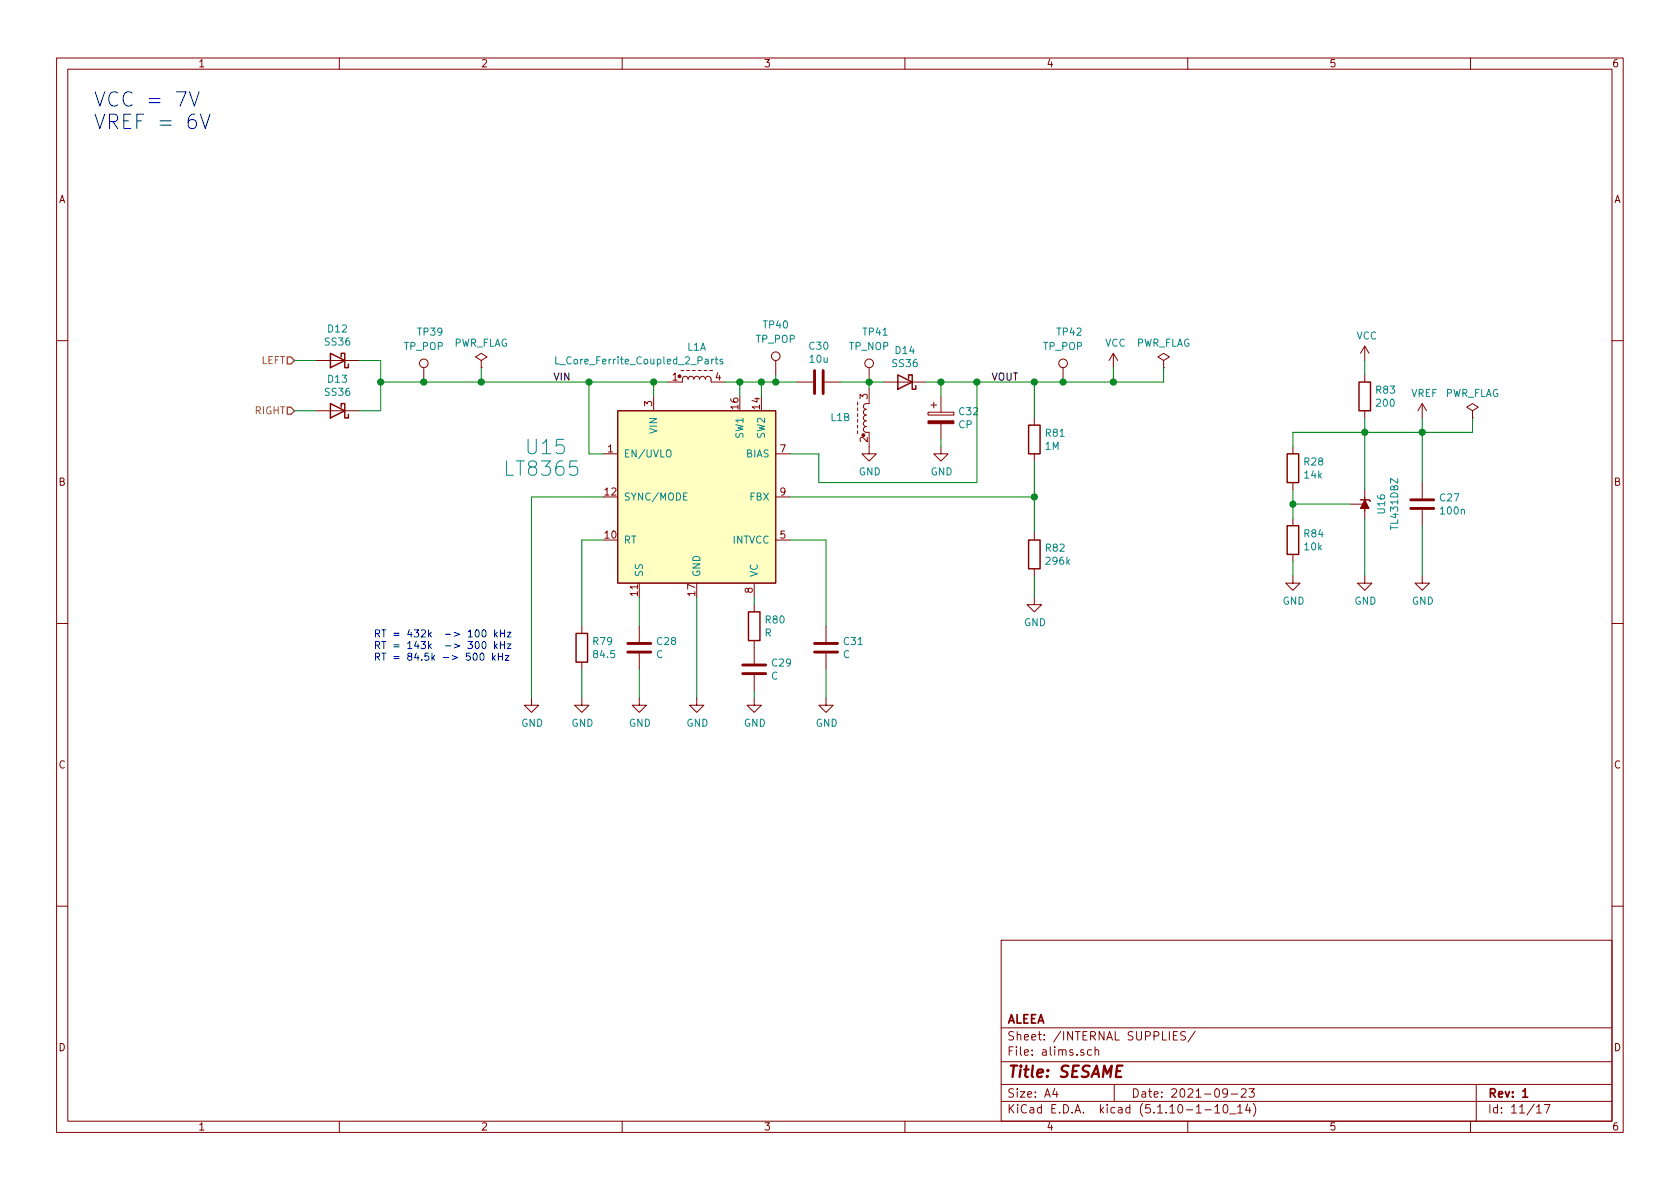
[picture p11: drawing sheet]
<svg xmlns="http://www.w3.org/2000/svg" width="297mm" height="210mm" viewBox="0 0 297 210" stroke-linecap="round" stroke-linejoin="round" font-family="sans-serif">
<g fill="none" stroke="#840000" stroke-width=".18">
<path d="M10 10.3h277v189.9h-277zM12 12.2h273v186.1h-273zM60 10.3v1.9M110 10.3v1.9M160 10.3v1.9M210 10.3v1.9M260 10.3v1.9M10 60.2h2M55.9 72.6h7.6M55.9 63.7h7.6M74.9 65v2.6M85.1 63.7l1-.6-1-.6-1 .6 1 .6v1.3"/>
<path d="M85.1 65h.1M109.2 72.6h28v30.5h-28zM115.6 70.1v2.5M118.1 67.6h2.5l.1-.7 .4-.4 .4 .2 .2 .4 .1-.4 .3-.2 .4 .2 .2 .4 .1-.4 .3-.2 .4 .2 .2 .4 .1-.4 .3-.2 .4 .2 .2 .4 .2-.5 .4-.1 .4 .4v.7h2.6M120.4 65.5h.5M121.4 65.5h.5M122.4 65.5h.5M123.4 65.5h.6M124.5 65.5h.5M125.5 65.5h.5M137.2 63.7v2.6M141 67.6h2.8"/>
<path d="M145.8 67.6h2.8M151.6 71.1v.5M151.6 72.1v.5M151.6 73.1v.6M151.6 74.2v.5M151.6 75.2v.5M151.6 76.2v.5M153.7 68.8v2.6h-.7l-.3 .4 .1 .4 .4 .2-.3 .1-.2 .3 .1 .4 .4 .2-.3 .1-.2 .3 .1 .4 .4 .2-.5 .3 .1 .5 .4 .2-.4 .2-.1 .4 .3 .4h.7v3.9h1.2l-1.2 1.2-1.3-1.2h1.3M153.7 65v2.6M156.2 67.6h7.6M164.1 72.9h4.6v.5h-4.6zM164.6 71.6h1"/>
<path d="M165.1 71.1v1M166.4 79v1.3h1.2l-1.2 1.2-1.3-1.2h1.3M166.4 70.1v2.8M166.4 74.9v2.8M182.9 73.9v1.3M188 65v2.6M196.8 62.5l-.7 1.2M196.8 62.5v2.5M196.8 62.5l.8 1.2M205.7 63.7l1.1-.6-1.1-.6-1 .6 1 .6v1.3M205.7 65h.1M228.6 79v1.3"/>
<path d="M241.3 61.2v2.5M241.3 66.3v1.3M241.3 72.6v1.3M241.3 61.2l-.8 1.3M241.3 61.2l.8 1.3M251.5 71.4v2.5M251.5 71.4l-.8 1.2M251.5 71.4l.7 1.2M260.3 72.6l1.1-.6-1.1-.6-1 .6 1 .6v1.3M260.3 73.9h.1M285 60.2h2M106.7 80.3h2.5"/>
<path d="M137.2 80.3h2.5M137.2 95.5h2.5M137.2 87.9h2.5M182.9 80.3v1.2M182.9 94.2v1.3M228.6 85.3v1.3M228.6 91.7v1.3M228.6 98v1.3M238.8 89.1h2.5M241.3 87.9v2.5M241.3 86.6v5.1M251.5 85.3v2.8"/>
<path d="M251.5 90.2v2.8M10 110.3h2M102.9 110.7v1.3M102.9 117.1v1.3M113 110.7v2.8M113 115.6v2.8M133.3 103.1v2.6M133.3 106.9v1.3M133.3 113.3v4M133.3 119.4v2.8M146 110.7v2.8M146 115.6v2.8"/>
<path d="M182.9 105.7v1.2h1.2l-1.2 1.3-1.3-1.3h1.3M182.9 100.6v1.2M228.6 101.8v1.3h1.3l-1.3 1.3-1.3-1.3h1.3M241.3 101.8v1.3h1.3l-1.3 1.3-1.3-1.3h1.3M251.5 101.8v1.3h1.2l-1.2 1.3-1.3-1.3h1.3M285 110.3h2M94 123.4v1.3h1.2l-1.2 1.3-1.3-1.3h1.3M102.9 123.4v1.3h1.2l-1.2 1.3-1.3-1.3h1.3M113 123.4v1.3h1.3l-1.3 1.3-1.2-1.3h1.2M123.2 123.4v1.3h1.3l-1.3 1.3-1.3-1.3h1.3M133.3 123.4v1.3h1.3l-1.3 1.3-1.2-1.3h1.2M146 123.4v1.3h1.3l-1.3 1.3-1.2-1.3h1.2"/>
<path d="M10 160.2h2M177 166.3h108v32h-108zM285 160.2h2M60 198.3v1.9M110 198.3v1.9M160 198.3v1.9M177 194.8h108M177 191.8h108M177 187.8h108M177 181.8h108M186.5 192.5l-.4 1h1M186.8 193v1"/>
<path d="M193 185.7l-.4-.1-.3 .3v.6l.3 .1 .4-.1M193.6 185.7l.2-.1 .4 .1 .1 .9M193.6 185.1v1.5M197 191.8v3M207.5 183.1h.5M208.2 182.4h-.7v1.5h.7M209.6 182.5l-.6-.1-.2 .3v.3l.7 .4v.4l-.2 .1-.5-.1M210 198.3v1.9M211.3 182.3l-1.3 2M213 196.3h1.2M214.8 195.8l.4-.5v1.5M214.8 196.8h.9"/>
<path d="M216.4 195.5l.3-.2a.94 .94 0 0 1 0 1.5l-.4-.3v-.6zM217 193.2l-.1 .2a.48 .48 0 0 1-.6-.1v-.6a.48 .48 0 0 1 .6-.1l.1 .1a1.19 1.19 0 0 1-.2 1.2l-.5 .1M217.4 197h1.1M217.7 193.5h1.1M218.8 195.8l.5-.5v1.5M218.8 196.8h.9M219.5 192.7l.2-.2h.3l.3 .2v.3v.2l-.9 .8h.9M220.6 195.2l-.4 1.1h1M220.8 192.5h1l-.5 .6 .4 .1v.7l-.2 .1-.7-.1M221 195.8v1M221.6 195.1a1.71 1.71 0 0 1 0 2.3M260 198.3v1.9"/>
<path d="M261 191.8v6.5M271.7 195.8l.4-.5v1.5M271.7 196.8h.8M273 195.3h1l-.6 1.5"/>
<circle cx="74.9" cy="64.3" r=".76"/>
<circle cx="137.2" cy="63" r=".76"/>
<circle cx="153.7" cy="64.3" r=".76"/>
<circle cx="188" cy="64.3" r=".76"/>
</g>
<path d="M269.2 193l.5-.5v1.5M269.2 194h.9" fill="none" stroke="#840000" stroke-width=".3"/>
<path d="M144 65.5v4.1M145.5 65.5v4.1M249.4 89.9h4.1M249.4 88.4h4.1M111 115.3h4.1M111 113.8h4.1M131.3 119.1h4.1M131.3 117.6h4.1M144 115.3h4.1M144 113.8h4.1" fill="none" stroke="#840000" stroke-width=".51"/>
<g fill="none" stroke="#840000" stroke-width=".25">
<path d="M58.4 71.4l2.6 1.2-2.6 1.3zM58.4 62.5l2.6 1.2-2.6 1.3zM60.3 72v-.6h.7v2.5h.6v-.6M60.3 63.1v-.6h.7v2.5h.6v-.6M158.7 66.3l2.6 1.3-2.6 1.2zM160.7 66.9v-.6h.6v2.5h.6v-.6M181.9 75.2h2v5.1h-2zM240.3 67.6h2v5h-2zM181.9 95.5h2v5.1h-2zM227.6 80.3h2v5h-2zM227.6 93h2v5h-2zM240.5 88.4h1.6l.2 .2"/>
<path d="M101.9 112h2v5.1h-2zM132.3 108.2h2.1v5.1h-2.1z"/>
</g>
<g fill="#840000" stroke="#840000" stroke-width=".18">
<path d="M241.3 88.4l.8 1.5h-1.6z"/>
<path d="M164.1 74.4h4.6v.5h-4.6z"/>
<circle cx="120.1" cy="66.5" r=".25"/>
</g>
<path d="M109.2 72.6h28v30.5h-28z" fill="#ffffc2" stroke="#ffffc2" stroke-width=".18"/>
<path d="M98.3 63.1v1.3h.6M117.9 79.7a.45 .45 0 0 1 .7 0 .88 .88 0 0 1-.3 1.1h-.3a1.07 1.07 0 0 1-.1-1.1zM126.2 63.5l-.4 .2M126.4 63.5h.5M126.6 63.1v1.1l.3 .2M127.8 63.6l-.3-.1-.2 .2 .1 .2 .4 .1v.3h-.5M121.5 87.2h-.6v1.2h.6" fill="none" stroke="#008484" stroke-width=".18"/>
<g fill="none" stroke="#008400" stroke-width=".18">
<path d="M52.1 72.6h3.8M52.1 63.7h3.8M63.5 63.7h3.8v8.9h-3.8M67.3 67.6h50.8M85.1 65v2.6M104.1 67.6v12.7h2.6M115.6 67.6v2.5M128.3 67.6h12.7M130.8 67.6v2.5M134.6 67.6v2.5M137.2 66.3v1.3M148.6 67.6h7.6"/>
<path d="M153.7 67.6v1.2M166.4 67.6v2.5M166.4 77.7v1.3M172.7 67.6v17.7h-27.9v-5h-5.1M182.9 67.6v6.3M196.8 65v2.6M205.7 65v2.6h-41.9M241.3 63.7v2.6M241.3 73.9v12.7M251.5 73.9v11.4M260.3 73.9v2.5h-31.7v2.6M106.7 87.9h-12.7v35.5"/>
<path d="M106.7 95.5h-3.8v15.2M139.7 87.9h43.2M139.7 95.5h6.3v15.2M182.9 81.5v12.7M228.6 86.6v5.1M228.6 99.3v2.5M228.6 89.1h10.2M241.3 91.7v10.1M251.5 93v8.8M102.9 118.4v5M113 105.7v5M113 118.4v5"/>
<path d="M123.2 105.7v17.7M133.3 105.7v1.2M146 118.4v5M182.9 101.8v3.9M133.3 122.2v1.2"/>
</g>
<path d="M50.8 72h.6l.7 .6-.7 .7h-.6zM50.8 63.1h.6l.7 .6-.7 .7h-.6z" fill="none" stroke="#848400" stroke-width=".25"/>
<g fill="none" stroke="#0000c2" stroke-width=".18">
<path d="M33.5 16.2l.9 2.6 .8-2.6M35.4 20.2l.9 2.5 .8-2.5M84.1 111.5l.2-.1a.67 .67 0 0 1 .5 .6 .67 .67 0 0 1-.5 .6l-.3-.4zM84.1 113.6l.2-.2a.67 .67 0 0 1 .5 .7 .67 .67 0 0 1-.5 .6l-.3-.5zM85 115.6l.2-.1a.69 .69 0 0 1 .4 .6 .69 .69 0 0 1-.4 .7l-.2-.2-.1-.3zM85.3 111.5l.2-.1a.69 .69 0 0 1 .4 .6 .69 .69 0 0 1-.4 .6l-.2-.2-.1-.2zM85.3 113.6l.2-.2a.69 .69 0 0 1 .4 .7 .69 .69 0 0 1-.4 .6l-.2-.2-.1-.3zM87.1 115.5v1.3M87.2 116.3l.4 .5M87.5 111.4v1.2M87.5 113.4v1.3M87.6 112.2l.3 .4"/>
<path d="M87.6 114.2l.3 .5M87.6 115.9l-.5 .5M87.9 111.8l-.4 .5M87.9 113.9l-.4 .4M88.1 115.5v1.3M88.1 116.1h.7M88.5 111.4v1.2M88.5 113.4v1.3M88.5 112h.7M88.5 114h.7M88.8 115.5v1.3M89.2 111.4v1.2"/>
<path d="M89.2 113.4v1.3M89.3 115.9h.7l-.7 .9h.7M89.7 111.8h.6l-.6 .8h.6M89.7 113.9h.6l-.6 .8h.6"/>
</g>
<g fill="#008400" stroke="#008400" stroke-width=".25">
<circle cx="137.2" cy="67.6" r=".51"/>
<circle cx="85.1" cy="67.6" r=".51"/>
<circle cx="196.9" cy="67.6" r=".51"/>
<circle cx="188" cy="67.6" r=".51"/>
<circle cx="115.6" cy="67.6" r=".51"/>
<circle cx="228.6" cy="89.1" r=".51"/>
<circle cx="74.9" cy="67.6" r=".51"/>
<circle cx="182.9" cy="67.6" r=".51"/>
<circle cx="130.8" cy="67.6" r=".51"/>
<circle cx="241.3" cy="76.4" r=".51"/>
<circle cx="67.3" cy="67.6" r=".51"/>
<circle cx="104.1" cy="67.6" r=".51"/>
<circle cx="134.6" cy="67.6" r=".51"/>
<circle cx="166.4" cy="67.6" r=".51"/>
<circle cx="153.7" cy="67.6" r=".51"/>
<circle cx="251.5" cy="76.4" r=".51"/>
<circle cx="182.9" cy="87.9" r=".51"/>
<circle cx="172.7" cy="67.6" r=".51"/>
</g>
<g font-size="3.5" fill="#0000c2">
<text x="16.5" y="18.9">VCC = 7V</text>
<text x="16.5" y="22.9">VREF = 6V</text>
</g>
<g font-size="3.5" fill="#008484">
<text x="93.3" y="80.4">U15</text>
<text x="89.7" y="84.2">LT8365</text>
</g>
<text font-size="2.8" fill="#840000" x="178" y="190.5">Title: SESAME</text>
<g font-size="2.1" fill="#840000">
<text x="178" y="184">Sheet: /INTERNAL SUPPLIES/</text>
<text x="178" y="181">ALEEA</text>
<text x="178" y="186.7">File: alims.sch</text>
<text x="178" y="196.9">KiCad E.D.A. kicad (5.1.10-1-10_14)</text>
<text x="178" y="194.1">Size: A4</text>
<text x="200" y="194.1">Date: 2021-09-23</text>
<text x="263" y="194.1">Rev: 1</text>
<text x="263" y="196.9">Id: 11/17</text>
</g>
<g font-size="1.8" fill="#840000">
<text x="35" y="11.9">1</text>
<text x="85" y="11.9">2</text>
<text x="135" y="11.9">3</text>
<text x="185" y="11.9">4</text>
<text x="235" y="11.9">5</text>
<text x="285" y="11.9">6</text>
<text x="10.4" y="35.9">A</text>
<text x="285.4" y="35.9">A</text>
<text x="115.3" y="71.9" transform="rotate(-90 115.3 71.9)">3</text>
<text x="118.9" y="67.3">1</text>
<text x="126.5" y="67.3">4</text>
<text x="153.4" y="70.6" transform="rotate(-90 153.4 70.6)">3</text>
<text x="130.6" y="72.3" transform="rotate(-90 130.6 72.3)">16</text>
<text x="134.4" y="72.3" transform="rotate(-90 134.4 72.3)">14</text>
<text x="107.5" y="80">1</text>
<text x="137.9" y="80">7</text>
<text x="153.4" y="78.2" transform="rotate(-90 153.4 78.2)">2</text>
<text x="10.4" y="85.9">B</text>
<text x="107" y="87.6">12</text>
<text x="137.9" y="87.6">9</text>
<text x="285.4" y="85.9">B</text>
<text x="107" y="95.2">10</text>
<text x="137.9" y="95.2">5</text>
<text x="112.8" y="105.4" transform="rotate(-90 112.8 105.4)">11</text>
<text x="122.9" y="105.4" transform="rotate(-90 122.9 105.4)">17</text>
<text x="133.1" y="104.9" transform="rotate(-90 133.1 104.9)">8</text>
<text x="10.4" y="135.9">C</text>
<text x="285.4" y="135.9">C</text>
<text x="10.4" y="185.9">D</text>
<text x="285.4" y="185.9">D</text>
<text x="35" y="199.9">1</text>
<text x="85" y="199.9">2</text>
<text x="135" y="199.9">3</text>
<text x="185" y="199.9">4</text>
<text x="235" y="199.9">5</text>
<text x="285" y="199.9">6</text>
</g>
<g font-size="1.8" fill="#008484">
<text x="58" y="58.8">D12</text>
<text x="73.9" y="59.4">TP39</text>
<text x="135.1" y="58.1">TP40</text>
<text x="152.7" y="59.4">TP41</text>
<text x="187" y="59.4">TP42</text>
<text x="57.5" y="61.1">SS36</text>
<text x="71.5" y="61.9">TP_POP</text>
<text x="80.1" y="61.3">PWR_FLAG</text>
<text x="99" y="64.4">L_Core_Ferrite_Coupled_2_Parts</text>
<text x="121.5" y="62">L1A</text>
<text x="133.7" y="60.6">TP_POP</text>
<text x="143.2" y="61.8">C30</text>
<text x="143.3" y="64.2">10u</text>
<text x="150.1" y="61.9">TP_NOP</text>
<text x="157.9" y="64.9">SS36</text>
<text x="158.4" y="62.6">D14</text>
<text x="184.5" y="61.9">TP_POP</text>
<text x="195.4" y="61.3">VCC</text>
<text x="200.8" y="61.3">PWR_FLAG</text>
<text x="239.8" y="60">VCC</text>
<text x="57.5" y="70">SS36</text>
<text x="58" y="67.7">D13</text>
<text x="243.4" y="69.6">R83</text>
<text x="243.5" y="71.9">200</text>
<text x="249.5" y="70.2">VREF PWR_FLAG</text>
<text x="116.2" y="76.6" transform="rotate(-90 116.2 76.6)">VIN</text>
<text x="131.4" y="77.5" transform="rotate(-90 131.4 77.5)">SW1</text>
<text x="135.3" y="77.5" transform="rotate(-90 135.3 77.5)">SW2</text>
<text x="146.9" y="74.5">L1B</text>
<text x="169.5" y="75.7">CP</text>
<text x="169.6" y="73.4">C32</text>
<text x="184.9" y="77.2">R81</text>
<text x="110.2" y="80.9">EN/UVLO</text>
<text x="131.9" y="80.9">BIAS</text>
<text x="184.8" y="79.5">1M</text>
<text x="230.7" y="82.3">R28</text>
<text x="110.2" y="88.5">SYNC/MODE</text>
<text x="132.6" y="88.5">FBX</text>
<text x="151.8" y="84.1">GND</text>
<text x="164.5" y="84.1">GND</text>
<text x="230.7" y="84.6">14k</text>
<text x="254.7" y="88.7">C27</text>
<text x="230.7" y="95">R84</text>
<text x="244.9" y="90.8" transform="rotate(-90 244.9 90.8)">U16</text>
<text x="247.2" y="93.5" transform="rotate(-90 247.2 93.5)">TL431DBZ</text>
<text x="254.8" y="91">100n</text>
<text x="110.2" y="96.1">RT</text>
<text x="129.6" y="96.1">INTVCC</text>
<text x="184.9" y="97.6">R82</text>
<text x="185.1" y="99.9">296k</text>
<text x="230.7" y="97.3">10k</text>
<text x="113.7" y="102.1" transform="rotate(-90 113.7 102.1)">SS</text>
<text x="123.8" y="102.1" transform="rotate(-90 123.8 102.1)">GND</text>
<text x="134" y="102.1" transform="rotate(-90 134 102.1)">VC</text>
<text x="226.8" y="106.9">GND</text>
<text x="239.5" y="106.9">GND</text>
<text x="249.6" y="106.9">GND</text>
<text x="135.2" y="112.6">R</text>
<text x="135.4" y="110.3">R80</text>
<text x="181.1" y="110.7">GND</text>
<text x="104.9" y="114.1">R79</text>
<text x="105.1" y="116.4">84.5</text>
<text x="116" y="116.4">C</text>
<text x="116.2" y="114.1">C28</text>
<text x="136.6" y="117.9">C29</text>
<text x="149" y="116.4">C</text>
<text x="149.3" y="114.1">C31</text>
<text x="136.3" y="120.2">C</text>
<text x="92.2" y="128.5">GND</text>
<text x="101" y="128.5">GND</text>
<text x="111.2" y="128.5">GND</text>
<text x="121.4" y="128.5">GND</text>
<text x="131.5" y="128.5">GND</text>
<text x="144.2" y="128.5">GND</text>
</g>
<g font-size="1.8" fill="#848400">
<text x="46.1" y="64.4">LEFT</text>
<text x="45" y="73.3">RIGHT</text>
</g>
<g font-size="1.8">
<text x="97.8" y="67.3">VIN</text>
<text x="175.3" y="67.3">VOUT</text>
</g>
<g font-size="1.8" fill="#0000c2">
<text x="66" y="112.7">RT = 432k -&gt; 100 kHz</text>
<text x="66" y="114.8">RT = 143k -&gt; 300 kHz</text>
<text x="66" y="116.8">RT = 84.5k -&gt; 500 kHz</text>
</g>
</svg>
